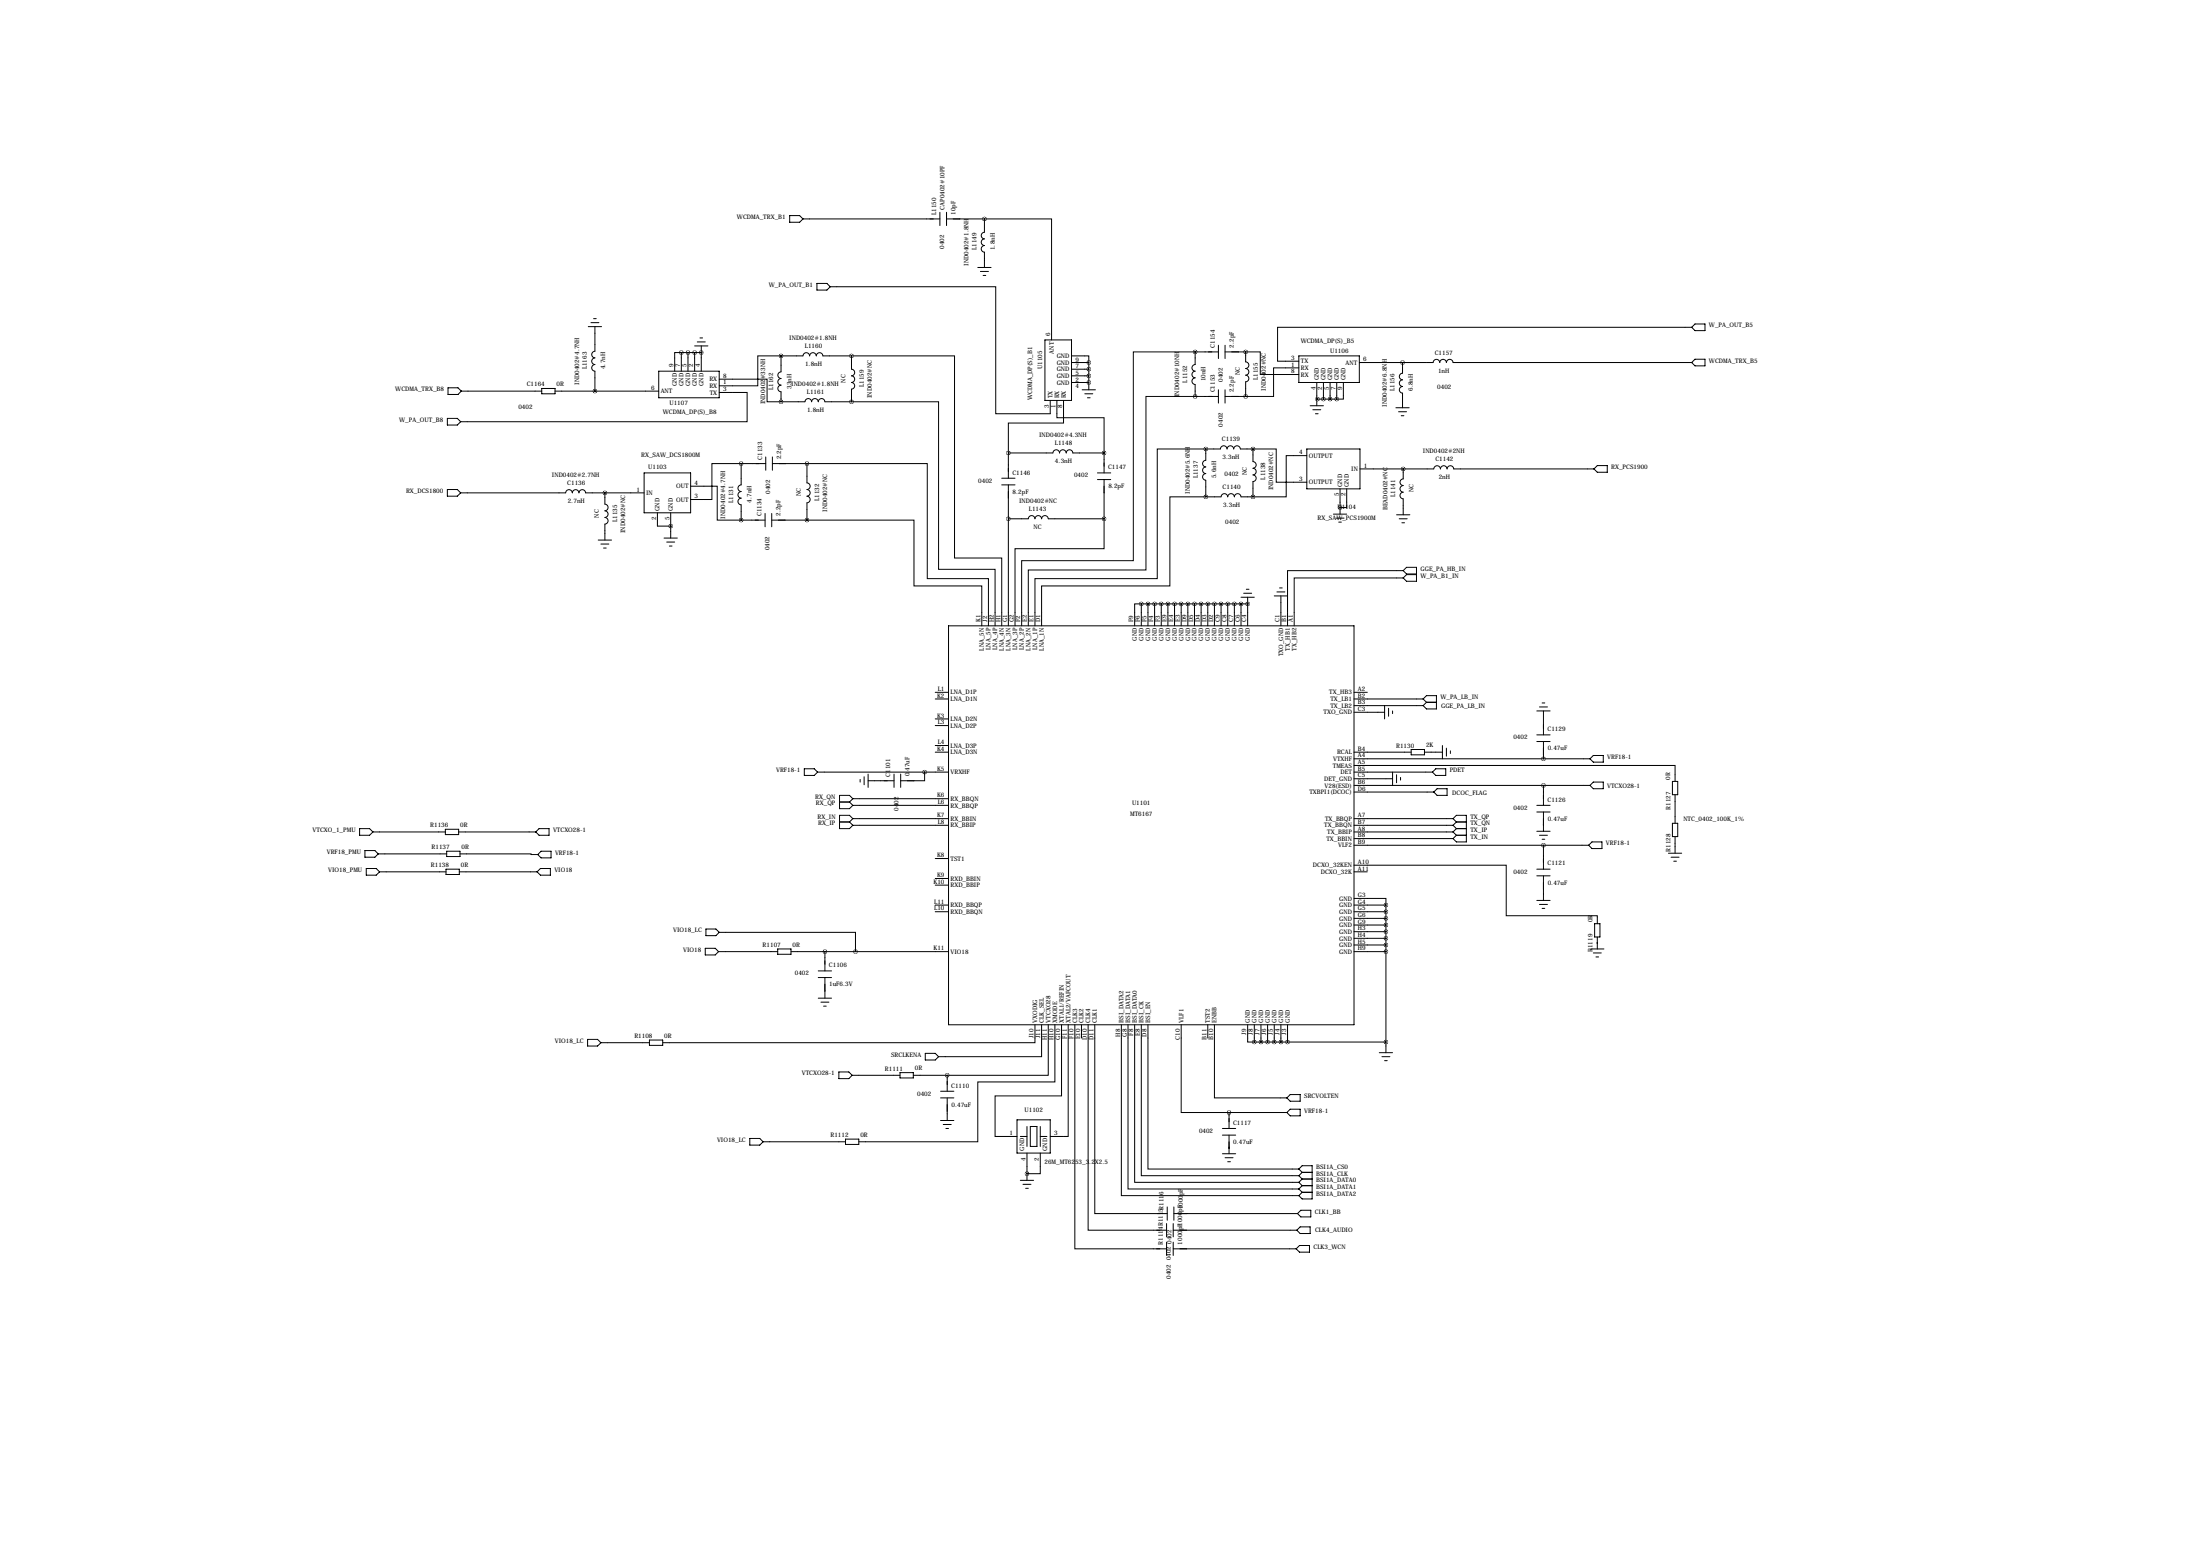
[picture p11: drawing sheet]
<svg xmlns="http://www.w3.org/2000/svg" width="841mm" height="594mm" viewBox="0 0 841 594" stroke-linecap="round" stroke-linejoin="round" font-family="sans-serif">
<g fill="none" stroke="#000" stroke-width=".38">
<path d="M301.8 82.4h3.8l1.2 1.2-1.2 1.3h-3.8zM306.8 83.6h52.4M359.2 81.1v5.1M361.7 83.6h14.5M361.7 81.1v5.1M376.2 83.6v5.1a1.27 1.27 0 0 0-1.2 1.3 1.27 1.27 0 0 0 1.2 1.3 1.27 1.27 0 0 0-1.2 1.2 1.27 1.27 0 0 0 1.2 1.3 1.27 1.27 0 0 0-1.2 1.3 1.27 1.27 0 0 0 1.2 1.2v5.9M376.2 83.6h25.6v46.3M312.2 108.3h3.8l1.2 1.2-1.2 1.3h-3.8zM317.2 109.5h63.3v48.6h20.8v-5.1M373.6 102.2h5.1M374.6 103.7h3.1M375.7 105.2h1"/>
<path d="M224.8 124.8h5.1M225.8 123.3h3.1M226.8 121.7h1M227.3 139.3a1.27 1.27 0 0 0-1.2 1.2 1.27 1.27 0 0 0 1.2 1.3M227.3 136.7a1.27 1.27 0 0 0-1.2 1.3 1.27 1.27 0 0 0 1.2 1.3M227.3 124.8v9.4a1.27 1.27 0 0 0-1.2 1.2 1.27 1.27 0 0 0 1.2 1.3M260.3 134.7h-2.5v7.1M260.3 134.7v7.1M260.3 134.7h7.7M262.9 134.7v7.1M265.4 134.7v7.1M265.4 132.2h5.1"/>
<path d="M266.4 130.6h3.1M267.5 129.1h1M268 134.7h.1M268 132.2v9.6M298.4 136v6.1a1.27 1.27 0 0 0-1.2 1.2 1.27 1.27 0 0 0 1.2 1.3 1.27 1.27 0 0 0-1.2 1.3 1.27 1.27 0 0 0 1.2 1.2 1.27 1.27 0 0 0-1.2 1.3 1.27 1.27 0 0 0 1.2 1.3v3.8M298.4 136l8.4-.1a1.27 1.27 0 0 1 1.3-1.2 1.27 1.27 0 0 1 1.3 1.3 1.27 1.27 0 0 1 1.2-1.3 1.27 1.27 0 0 1 1.3 1.3 1.27 1.27 0 0 1 1.3-1.3 1.27 1.27 0 0 1 1.3 1.3h10.9M298.4 136h-8.8v11.4h-14.8M325.4 136v5a1.27 1.27 0 0 1 1.2 1.3 1.27 1.27 0 0 1-1.2 1.3 1.27 1.27 0 0 1 1.2 1.3 1.27 1.27 0 0 1-1.2 1.2 1.27 1.27 0 0 1 1.2 1.3 1.27 1.27 0 0 1-1.2 1.3v4.8M325.4 136h39.3v77.2h18.1v25.9M399.3 129.9h10.1v23.1h-10.1zM409.4 136h6.7v2.5M409.4 138.5h6.7"/>
<path d="M416.1 138.5v10.4M456.7 134.4v4.9a1.27 1.27 0 0 0-1.2 1.2 1.27 1.27 0 0 0 1.2 1.3M456.7 134.4h-23.6v79.8h-42.7v24.9M456.7 134.4h8.9M465.6 131.9v5.1M468.1 134.4h7.9M468.1 131.9v5.1M476 134.4v3.8a1.27 1.27 0 0 1 1.2 1.3 1.27 1.27 0 0 1-1.2 1.3 1.27 1.27 0 0 1 1.2 1.3 1.27 1.27 0 0 1-1.2 1.2 1.27 1.27 0 0 1 1.2 1.3 1.27 1.27 0 0 1-1.2 1.3v5.6M476 134.4h5.6v8.7h14.7M496.3 136h23.1v10.1h-23.1zM519.4 138.5h28.2a1.27 1.27 0 0 1 1.3-1.2 1.27 1.27 0 0 1 1.3 1.2 1.27 1.27 0 0 1 1.2-1.2 1.27 1.27 0 0 1 1.3 1.2 1.27 1.27 0 0 1 1.3-1.2 1.27 1.27 0 0 1 1.2 1.2h91.2M535.9 138.5v4.1a1.27 1.27 0 0 0-1.2 1.2 1.27 1.27 0 0 0 1.2 1.3 1.27 1.27 0 0 0-1.2 1.3 1.27 1.27 0 0 0 1.2 1.2 1.27 1.27 0 0 0-1.2 1.3 1.27 1.27 0 0 0 1.2 1.3v5.6"/>
<path d="M646.4 125h-158.2v13h8.1M646.4 138.5l1.3-1.3h3.8v2.6h-3.8zM647.7 123.8h3.8v2.5h-3.8l-1.3-1.3zM170.9 159.8h3.9l1.2 1.3-1.2 1.3h-3.9zM171.2 148.2h3.8l1.3 1.2-1.3 1.3h-3.8zM176.3 149.4h30.7M207 148.4h5.1v2h-5.1zM212.1 149.4h39.6M227.3 141.8v7.6M251.7 141.8h23.1v10.2h-23.1zM274.8 149.9h10.7v11.2h-109.5M274.8 144.9h18.3v8.6h5.3"/>
<path d="M298.4 153.5h9.2a1.27 1.27 0 0 1 1.3-1.2 1.27 1.27 0 0 1 1.2 1.2 1.27 1.27 0 0 1 1.3-1.2 1.27 1.27 0 0 1 1.3 1.2 1.27 1.27 0 0 1 1.2-1.2 1.27 1.27 0 0 1 1.3 1.2h10.2M325.4 153.5h33.2v64h21.6v21.6M403.9 153v6.6h18v13.4M406.4 153v8.6h-21.1v11.4M409.4 141h6.7M409.4 143.6h6.7M409.4 146.1h6.7M413.5 148.9h5.1M414.5 150.4h3.1M415.5 152h1.1M456.7 144.3a1.27 1.27 0 0 0-1.2 1.3 1.27 1.27 0 0 0 1.2 1.3M456.7 141.8a1.27 1.27 0 0 0-1.2 1.3 1.27 1.27 0 0 0 1.2 1.2"/>
<path d="M456.7 151.5h-18.8v66.2h-45v21.4M456.7 146.9v4.6M456.7 151.5h8.9M465.6 148.9v5.1M468.1 148.9v5.1M468.1 151.5h7.9M496.3 140.5h-9.6v11h-10.7M500.6 155h5.1M501.6 156.5h3.1M502.7 158.1h1M503.2 146.1v6.4h.2M505.7 146.1v6.4"/>
<path d="M508.3 146.1v6.4M510.8 146.1v6.4M510.8 152.5h-7.6v2.5M513.3 146.1v6.4h-2.5M533.4 155.8h5.1M534.4 157.3h3.1M535.4 158.8h1M283.2 177.1v8.1a1.27 1.27 0 0 0-1.2 1.3 1.27 1.27 0 0 0 1.2 1.3M283.2 177.1h-11.2v13.7h-8.1M283.2 177.1h9.4M292.6 174.6v5M295.1 177.1h13.3"/>
<path d="M295.1 174.6v5M308.4 177.1v7.4a1.27 1.27 0 0 1 1.2 1.2 1.27 1.27 0 0 1-1.2 1.3 1.27 1.27 0 0 1 1.2 1.3 1.27 1.27 0 0 1-1.2 1.3 1.27 1.27 0 0 1 1.2 1.2 1.27 1.27 0 0 1-1.2 1.3v6.6M308.4 177.1h45.9v44h23.4v18M385.3 173h17a1.27 1.27 0 0 1 1.3-1.2 1.27 1.27 0 0 1 1.3 1.2 1.27 1.27 0 0 1 1.2-1.2 1.27 1.27 0 0 1 1.3 1.2 1.27 1.27 0 0 1 1.3-1.2 1.27 1.27 0 0 1 1.3 1.2h11.9M385.3 173v9.7M421.9 173v7.7M460.8 171.5v4.3a1.27 1.27 0 0 0-1.3 1.3 1.27 1.27 0 0 0 1.3 1.3 1.27 1.27 0 0 0-1.3 1.2 1.27 1.27 0 0 0 1.3 1.3 1.27 1.27 0 0 0-1.3 1.3 1.27 1.27 0 0 0 1.2 1.3l.1 6.3M460.8 171.5h5.5a1.27 1.27 0 0 1 1.3-1.2 1.27 1.27 0 0 1 1.3 1.2 1.27 1.27 0 0 1 1.3-1.2 1.27 1.27 0 0 1 1.2 1.2 1.27 1.27 0 0 1 1.3-1.2 1.27 1.27 0 0 1 1.3 1.2h4.8M460.8 171.5h-18.6v49.6h-46.7v18M478.8 171.5v4.8a1.27 1.27 0 0 1 1.2 1.3 1.27 1.27 0 0 1-1.2 1.3 1.27 1.27 0 0 1 1.2 1.3 1.27 1.27 0 0 1-1.2 1.2 1.27 1.27 0 0 1 1.2 1.3 1.27 1.27 0 0 1-1.2 1.3v5.8M478.8 171.5h8.9v12.7h11.7M499.4 174.1h-7.9v15.7h-12.7"/>
<path d="M499.4 171.5h20.3v15.3h-20.3zM519.7 179.1h28.2a1.27 1.27 0 0 1 1.3-1.2 1.27 1.27 0 0 1 1.2 1.2 1.27 1.27 0 0 1 1.3-1.2 1.27 1.27 0 0 1 1.3 1.2 1.27 1.27 0 0 1 1.2-1.2 1.27 1.27 0 0 1 1.3 1.2h53.6M536.2 179.1v3.9a1.27 1.27 0 0 0-1.2 1.2 1.27 1.27 0 0 0 1.2 1.3 1.27 1.27 0 0 0-1.2 1.3 1.27 1.27 0 0 0 1.2 1.2 1.27 1.27 0 0 0-1.2 1.3 1.27 1.27 0 0 0 1.2 1.3v6.1M610.4 177.9h3.8v2.5h-3.8l-1.3-1.3zM170.9 187h3.9l1.2 1.3-1.2 1.3h-3.9zM176 188.3h40.2a1.27 1.27 0 0 1 1.2-1.2 1.27 1.27 0 0 1 1.3 1.2 1.27 1.27 0 0 1 1.3-1.2 1.27 1.27 0 0 1 1.2 1.2 1.27 1.27 0 0 1 1.3-1.2 1.27 1.27 0 0 1 1.3 1.2h22.3M231.1 188.3l.1 4.3a1.27 1.27 0 0 1 1.2 1.3 1.27 1.27 0 0 1-1.2 1.2 1.27 1.27 0 0 1 1.2 1.3 1.27 1.27 0 0 1-1.2 1.3 1.27 1.27 0 0 1 1.2 1.3 1.27 1.27 0 0 1-1.3 1.2v6.1M246.1 180.7h17.8v15.2h-17.8zM251.2 195.9v5.1h5.1M256.3 195.9v9.7M263.9 185.7h10.2v13h9.1M283.2 190.3a1.27 1.27 0 0 0-1.2 1.3 1.27 1.27 0 0 0 1.2 1.3"/>
<path d="M283.2 187.8a1.27 1.27 0 0 0-1.2 1.2 1.27 1.27 0 0 0 1.2 1.3M283.2 192.9v5.8M283.2 198.7h9.2M292.4 196.2v5M294.9 198.7h13.5M294.9 196.2v5M308.4 198.7h40.8v25.1h26v15.3M382.8 182.7h5.1M382.8 185.2h5.1M385.3 185.2v53.9M385.3 198.2h7.6M392.9 198.2a1.27 1.27 0 0 1 1.3-1.2 1.27 1.27 0 0 1 1.3 1.2"/>
<path d="M395.5 198.2a1.27 1.27 0 0 1 1.3-1.2 1.27 1.27 0 0 1 1.2 1.2M398 198.2a1.27 1.27 0 0 1 1.3-1.2 1.27 1.27 0 0 1 1.3 1.2h21.3M419.4 180.7h5M419.4 183.2h5M421.9 198.2v11.4h-34v29.5M421.9 183.2v15M460.8 189.8h5.8a1.27 1.27 0 0 1 1.3-1.2 1.27 1.27 0 0 1 1.2 1.2 1.27 1.27 0 0 1 1.3-1.2 1.27 1.27 0 0 1 1.3 1.2 1.27 1.27 0 0 1 1.2-1.2 1.27 1.27 0 0 1 1.3 1.2h4.6M460.8 189.8h-13.8v34h-49v15.3M509.5 196.4h5.1M510.5 197.9h3.1M511.6 199.5h1M512.1 193.9h.1"/>
<path d="M512.1 186.8v9.6M514.6 186.8v7.1h-2.5M533.7 196.7h5M534.7 198.2h3M535.7 199.7h1M228.6 206.3h5.1M229.6 207.8h3.1M230.6 209.4h1M253.7 205.6h5.1M254.8 207.1h3M255.8 208.6h1M256.3 201h.1"/>
<path d="M536.2 218h-44.2v21.1M537.5 216.7h3.8v2.6h-3.8l-1.3-1.3zM362.5 239.1h154.9v152.4h-154.9zM436.1 230.7h-2.5v8.4M436.1 230.7v8.4M436.1 230.7h40.7M438.7 230.7v8.4M441.2 230.7v8.4M443.7 230.7v8.4M446.3 230.7v8.4M448.8 230.7v8.4M451.4 230.7v8.4"/>
<path d="M453.9 230.7v8.4M456.4 230.7v8.4M459 230.7v8.4M461.5 230.7v8.4M464.1 230.7v8.4M466.6 230.7v8.4M469.1 230.7v8.4M471.7 230.7v8.4M474.2 230.7v8.4M474.2 228.2h5.1M475.2 226.6h3.1M476.2 225.1h1.1"/>
<path d="M476.8 230.7h.1M476.8 228.2v10.9M486.9 227.7h5.1M487.9 226.1h3.1M488.9 224.6h1.1M489.5 227.7v11.4M536.2 220.8h-41.7v18.3M536.2 220.8l1.3-1.3h3.8v2.6h-3.8zM357.4 264.5h5.1M357.4 267h5.1M357.4 274.6h5.1M357.4 277.2h5.1"/>
<path d="M517.4 264.5h5.1M517.4 267h26.4M517.4 269.6h26.4M517.4 272.1h11.7M529.1 269.6v5M530.6 270.6v3M532.1 271.6v1M543.8 267l1.3 1.3M543.8 267l1.3-1.2h3.8v5h-3.8l-1.3-1.2M545.1 268.3h3.8M545.1 268.3l-1.3 1.3M587.2 271.6h5.1"/>
<path d="M588.3 270.1h3M589.3 268.5h1M589.8 271.6v9.1M307.3 293.7h3.8l1.3 1.3-1.3 1.2h-3.8zM312.4 295h50.1M328.7 297.8v1M330.2 296.7v3.1M331.7 298.3h9.9M331.7 295.7v5.1M341.6 295.7v5.1M344.2 295.7v5.1M353.3 295v3.3h-9.1"/>
<path d="M357.4 284.8h5.1M357.4 287.3h5.1M517.4 292.4h122.7v6.1M517.4 295h30M517.4 287.3h21.8M517.4 297.5h14.7M517.4 289.9h90.2M532.1 295v5M533.7 296v3M535.2 297v1M539.2 286.3h5.1v2.1h-5.1zM544.3 287.3h6.9"/>
<path d="M548.6 293.7h3.8v2.5h-3.8l-1.2-1.2zM551.2 284.8v5.1M552.7 285.8v3.1M554.2 286.8v1.1M587.2 280.7h5.1M587.2 283.3h5.1M589.8 283.3v6.6M608.8 288.6h3.8v2.6h-3.8l-1.2-1.3zM608.8 298.8h3.8v2.5h-3.8l-1.2-1.3zM639.1 298.5h2v5.1h-2zM137.4 316.6h3.8l1.3 1.2-1.3 1.3h-3.8zM142.5 317.8h27.7"/>
<path d="M170.2 316.8h5.1v2h-5.1zM175.3 317.8h29.4M204.7 317.8l1.3-1.2h3.8v2.5h-3.8zM320.8 314h3.8M320.8 306.4h3.8M324.6 314l1.3 1.3M324.6 306.4l1.3 1.3M325.9 312.7h36.6M325.9 315.3h36.6M325.9 305.1h36.6M325.9 307.7h36.6M325.9 305.1l-1.3-1.2h-3.8v5h3.8l1.3-1.2"/>
<path d="M325.9 312.7l-1.3-1.2h-3.8v5.1h3.8l1.3-1.3M325.9 312.7l-1.3 1.3M325.9 305.1l-1.3 1.3M517.4 300h90.2M517.4 302.6h30.5M517.4 312.7h37.8M517.4 315.3h37.8M517.4 317.8h37.8M547.9 302.6l1.2-1.3h3.9v2.6h-3.9zM555.2 312.7l1.3 1.3M555.2 312.7l1.3-1.2h3.8v10.1h-3.8l-1.3-1.2M555.2 315.3l1.3 1.3"/>
<path d="M555.2 317.8l1.3 1.3M556.5 319.1h3.8M556.5 314h3.8M556.5 316.6h3.8M556.5 314l-1.3 1.3M556.5 316.6l-1.3 1.2M556.5 319.1l-1.3 1.3M587.2 307.7h5.1M587.2 310.2h5.1M587.2 317.6h5.1M588.3 319.1h3M589.8 300v7.7"/>
<path d="M589.8 310.2v7.4M639.1 314.5h2v5.1h-2zM640.1 303.6v10.9M640.1 319.6v6.4M139.4 324.9h3.9l1.2 1.3-1.2 1.3h-3.9zM140 331.8h3.8l1.2 1.3-1.2 1.2h-3.8zM144.5 326.2h26.2M145 333.1h25.4M170.4 332h5.1v2.1h-5.1zM170.7 325.2h5.1v2h-5.1zM175.5 333.1h29.7M175.8 326.2h27.1v.3h2.6"/>
<path d="M205.5 326.5l1.3-1.3h3.8v2.5h-3.8zM206.5 331.8h3.8v2.5h-3.8l-1.3-1.2zM357.4 328h5.1M357.4 335.6h5.1M357.4 338.1h5.1M517.4 330.5h58.2v19.3h34.8v3.1M517.4 322.9h89.7M517.4 320.4h37.8M517.4 333.1h5.1M587.2 332h5.1M587.2 334.6h5.1M589.3 320.6h1"/>
<path d="M589.8 322.9v9.1M589.8 334.6v9.4M608.3 321.6h3.8v2.6h-3.8l-1.2-1.3zM637.5 326h5.1M638.6 327.5h3M639.6 329h1M269.7 354.9h3.9l1.2 1.3-1.2 1.2h-3.9zM274.8 356.2h52.1v7.3M357.4 345.8h5.1M357.4 348.3h5.1M517.4 343.2h12.2v2.6M517.4 345.8h12.2"/>
<path d="M517.4 348.3h12.2M517.4 353.4h12.2M517.4 355.9h12.2M517.4 358.5h12.2M517.4 350.8h12.2M529.6 345.8v56.4M587.2 344h5.1M588.3 345.5h3M589.3 347h1M609.3 352.9h2.1v5.1h-2.1zM610.4 358v4.5M269.5 362.3h3.8l1.3 1.2-1.3 1.3h-3.8z"/>
<path d="M274.6 363.5h22.6M297.2 362.5h5.1v2.1h-5.1zM302.3 363.5h60.2M312.7 370.9h5.1M312.7 373.5h5.1M315.2 363.5v7.4M315.2 373.5v7.8M517.4 363.5h12.2M517.4 361h12.2M607.8 362.5h5.1M608.8 364.1h3.1M609.9 365.6h1"/>
<path d="M224.5 397.1h3.8l1.3 1.2-1.3 1.3h-3.8zM229.6 398.3h18.6M248.2 397.3h5v2.1h-5zM312.7 381.3h5.1M313.7 382.8h3M314.7 384.4h1M395.5 391.5v6.8h-142.3M398 391.5v12.2h-39.4M400.6 391.5v19.3h-38.7M403.1 391.5v21.8h-29.5v22.9h-45.4M405.6 391.5v27.2h-25.4v15.5h8.4M408.2 391.5v42.7h-6.9"/>
<path d="M410.7 391.5v85.6h35.1M413.3 391.5v5.1M415.8 391.5v78.5h30M418.3 391.5v72.1h27.7M428.5 391.5v65.3h67.8M431 391.5v62.7h65.3M433.6 391.5v60.2h62.7M436.1 391.5v57.6h60.2M438.7 391.5v55.1h57.6M451.4 391.5v33.5h18.2M461.5 391.5v5.1M464.1 391.5v27.9h27.6"/>
<path d="M476.8 391.5v6.6h2.5M479.3 391.5v6.6M479.3 398.1h50.3M481.8 391.5v6.6M484.4 391.5v6.6M486.9 391.5v6.6M489.5 391.5v6.6M492 391.5v6.6M320.5 409.5h3.9l1.2 1.3-1.2 1.3h-3.9zM325.6 410.8h18.3M343.9 409.8h5.1v2h-5.1zM349 410.8h12.9"/>
<path d="M353.6 402.4h3.8l1.2 1.3-1.2 1.2h-3.8zM359.4 416.9h5.1M359.4 419.4h5.1M361.9 410.8v6.1M361.9 419.4v8.7M493 418.2h3.8v2.5h-3.8l-1.3-1.3zM527 402.2h5.1M528.1 403.7h3M529.1 405.2h1M286.5 434.9h3.8l1.3 1.3-1.3 1.3h-3.8zM291.6 436.2h31.5M323.1 435.2h5.1v2h-5.1z"/>
<path d="M359.4 428.1h5.1M360.4 429.6h3.1M361.4 431.1h1.1M388.6 427.8h12.7v12.7h-12.7zM389.9 434.2h2.5M392.4 430.3v7.7M393.7 430.3h2.5v7.7h-2.5zM397.5 430.3v7.7M397.5 434.2h2.5M467.1 431.1h5.1M467.1 433.6h5.1M469.6 425v6.1"/>
<path d="M469.6 433.6v7.2M469.6 425h22.1M493 423.7h3.8v2.6h-3.8l-1.3-1.3zM389.9 450.9h5.1M390.9 452.4h3.1M391.9 454h1M392.4 448.4h.1M392.4 440.5v10.4M397.5 440.5v7.9h-5.1M467.1 440.8h5.1M468.1 442.3h3.1M469.1 443.8h1.1"/>
<path d="M496.3 446.6l1.3 1.3M496.3 446.6l1.3-1.3h3.8v12.7h-3.8l-1.3-1.2M496.3 449.1l1.3 1.3M496.3 451.7l1.3 1.3M496.3 454.2l1.3 1.3M497.6 447.9h3.8M497.6 450.4h3.8M497.6 447.9l-1.3 1.2M497.6 453h3.8M497.6 450.4l-1.3 1.3M497.6 455.5h3.8M497.6 453l-1.3 1.2"/>
<path d="M497.6 455.5l-1.3 1.3M445.8 467.4v5.1M445.8 474.5v5.1M446 461.1v5.1M448.3 470h47.3M448.3 467.4v5.1M448.3 474.5v5.1M448.3 477.1h47M448.6 463.6h47.2M448.6 461.1v5.1M495.8 463.6l1.3-1.2h3.8v2.5h-3.8zM496.6 475.8h3.8v2.6h-3.8l-1.3-1.3z"/>
<path d="M496.8 468.7h3.8v2.5h-3.8l-1.2-1.2z"/>
</g>
<path d="M308.3 177.1a.05 .05 0 0 0 .1 0 .05 .05 0 0 0-.1 0zM298.4 153.5a.05 .05 0 0 0 .1 0 .05 .05 0 0 0-.1 0zM298.4 136a.05 .05 0 0 0 .1 0 .05 .05 0 0 0-.1 0zM325.3 136a.05 .05 0 0 0 .1 0 .05 .05 0 0 0-.1 0zM325.3 153.5a.05 .05 0 0 0 .1 0 .05 .05 0 0 0-.1 0zM267.9 134.7a.05 .05 0 0 0 .1 0 .05 .05 0 0 0-.1 0zM265.4 134.7a.05 .05 0 0 0 .1 0 .05 .05 0 0 0-.1 0zM262.8 134.7a.05 .05 0 0 0 .1 0 .05 .05 0 0 0-.1 0zM260.3 134.7a.05 .05 0 0 0 .1 0 .05 .05 0 0 0-.1 0zM308.3 198.7a.05 .05 0 0 0 .1 0 .05 .05 0 0 0-.1 0zM385.3 198.2a.05 .05 0 0 0 .1 0 .05 .05 0 0 0-.1 0zM385.3 173a.05 .05 0 0 0 .1 0 .05 .05 0 0 0-.1 0zM421.8 173a.05 .05 0 0 0 .1 0 .05 .05 0 0 0-.1 0zM416 146.1a.05 .05 0 0 0 .1 0 .05 .05 0 0 0-.1 0zM416 143.6a.05 .05 0 0 0 .1 0 .05 .05 0 0 0-.1 0zM416 141a.05 .05 0 0 0 .1 0 .05 .05 0 0 0-.1 0zM416 138.5a.05 .05 0 0 0 .1 0 .05 .05 0 0 0-.1 0zM456.6 151.5a.05 .05 0 0 0 .1 0 .05 .05 0 0 0-.1 0zM456.6 134.4a.05 .05 0 0 0 .1 0 .05 .05 0 0 0-.1 0zM503.4 152.5a.05 .05 0 0 0 .1 0 .05 .05 0 0 0-.1 0zM505.7 152.5a.05 .05 0 0 0 .1 0 .05 .05 0 0 0-.1 0zM508.2 152.5a.05 .05 0 0 0 .1 0 .05 .05 0 0 0-.1 0zM510.7 152.5a.05 .05 0 0 0 .1 0 .05 .05 0 0 0-.1 0zM512 193.9a.05 .05 0 0 0 .1 0 .05 .05 0 0 0-.1 0zM536.1 179.1a.05 .05 0 0 0 .1 0 .05 .05 0 0 0-.1 0zM476.7 230.7a.05 .05 0 0 0 .1 0 .05 .05 0 0 0-.1 0zM474.2 230.7a.05 .05 0 0 0 .1 0 .05 .05 0 0 0-.1 0zM471.6 230.7a.05 .05 0 0 0 .1 0 .05 .05 0 0 0-.1 0zM469.1 230.7a.05 .05 0 0 0 .1 0 .05 .05 0 0 0-.1 0zM466.5 230.7a.1 .1 0 0 0 .2 0 .1 .1 0 0 0-.2 0zM464 230.7a.05 .05 0 0 0 .1 0 .05 .05 0 0 0-.1 0zM461.5 230.7a.05 .05 0 0 0 .1 0 .05 .05 0 0 0-.1 0zM458.9 230.7a.05 .05 0 0 0 .1 0 .05 .05 0 0 0-.1 0zM456.4 230.7a.05 .05 0 0 0 .1 0 .05 .05 0 0 0-.1 0zM453.8 230.7a.1 .1 0 0 0 .2 0 .1 .1 0 0 0-.2 0zM451.3 230.7a.05 .05 0 0 0 .1 0 .05 .05 0 0 0-.1 0zM448.8 230.7a.05 .05 0 0 0 .1 0 .05 .05 0 0 0-.1 0zM446.2 230.7a.05 .05 0 0 0 .1 0 .05 .05 0 0 0-.1 0zM443.7 230.7a.05 .05 0 0 0 .1 0 .05 .05 0 0 0-.1 0zM441.1 230.7a.1 .1 0 0 0 .2 0 .1 .1 0 0 0-.2 0zM438.6 230.7a.05 .05 0 0 0 .1 0 .05 .05 0 0 0-.1 0zM436.1 230.7a.05 .05 0 0 0 .1 0 .05 .05 0 0 0-.1 0zM589.7 289.9a.05 .05 0 0 0 .1 0 .05 .05 0 0 0-.1 0zM589.7 300a.05 .05 0 0 0 .1 0 .05 .05 0 0 0-.1 0zM589.7 322.9a.05 .05 0 0 0 .1 0 .05 .05 0 0 0-.1 0zM529.5 345.8a.05 .05 0 0 0 .1 0 .05 .05 0 0 0-.1 0zM529.5 348.3a.05 .05 0 0 0 .1 0 .05 .05 0 0 0-.1 0zM529.5 350.8a.05 .05 0 0 0 .1 0 .05 .05 0 0 0-.1 0zM529.5 353.4a.05 .05 0 0 0 .1 0 .05 .05 0 0 0-.1 0zM529.5 355.9a.05 .05 0 0 0 .1 0 .05 .05 0 0 0-.1 0zM529.5 358.5a.05 .05 0 0 0 .1 0 .05 .05 0 0 0-.1 0zM529.5 361a.05 .05 0 0 0 .1 0 .05 .05 0 0 0-.1 0zM529.5 363.5a.05 .05 0 0 0 .1 0 .05 .05 0 0 0-.1 0zM529.5 398.1a.05 .05 0 0 0 .1 0 .05 .05 0 0 0-.1 0zM479.2 398.1a.1 .1 0 0 0 .2 0 .1 .1 0 0 0-.2 0zM481.8 398.1a.05 .05 0 0 0 .1 0 .05 .05 0 0 0-.1 0zM484.3 398.1a.05 .05 0 0 0 .1 0 .05 .05 0 0 0-.1 0zM486.9 398.1a.06 .06 0 0 0 .1 0 .06 .06 0 0 0-.1 0zM489.4 398.1a.05 .05 0 0 0 .1 0 .05 .05 0 0 0-.1 0zM491.9 398.1a.1 .1 0 0 0 .2 0 .1 .1 0 0 0-.2 0zM469.6 425a.05 .05 0 0 0 .1 0 .05 .05 0 0 0-.1 0zM392.4 448.4a.06 .06 0 0 0 .1 0 .06 .06 0 0 0-.1 0zM353.3 295a.05 .05 0 0 0 .1 0 .05 .05 0 0 0-.1 0zM361.9 410.8a.06 .06 0 0 0 .1 0 .06 .06 0 0 0-.1 0zM315.2 363.5a.05 .05 0 0 0 .1 0 .05 .05 0 0 0-.1 0zM231.1 188.3a.05 .05 0 0 0 .1 0 .05 .05 0 0 0-.1 0zM256.2 201a.05 .05 0 0 0 .1 0 .05 .05 0 0 0-.1 0zM326.8 363.5a.1 .1 0 0 0 .2 0 .1 .1 0 0 0-.2 0zM475.9 134.4a.1 .1 0 0 0 .2 0 .1 .1 0 0 0-.2 0zM475.9 151.5a.1 .1 0 0 0 .2 0 .1 .1 0 0 0-.2 0zM283.2 198.7a.06 .06 0 0 0 .1 0 .06 .06 0 0 0-.1 0zM283.2 177.1a.05 .05 0 0 0 .1 0 .05 .05 0 0 0-.1 0zM421.8 198.2a.05 .05 0 0 0 .1 0 .05 .05 0 0 0-.1 0zM227.3 149.4a.05 .05 0 0 0 .1 0 .05 .05 0 0 0-.1 0zM376.1 83.6a.05 .05 0 0 0 .1 0 .05 .05 0 0 0-.1 0zM535.9 138.5a.05 .05 0 0 0 .1 0 .05 .05 0 0 0-.1 0zM478.7 189.8a.05 .05 0 0 0 .1 0 .05 .05 0 0 0-.1 0zM460.7 189.8a.05 .05 0 0 0 .1 0 .05 .05 0 0 0-.1 0zM478.7 171.5a.05 .05 0 0 0 .1 0 .05 .05 0 0 0-.1 0zM460.7 171.5a.05 .05 0 0 0 .1 0 .05 .05 0 0 0-.1 0z" fill="#000" stroke="#000" stroke-width="1.5"/>
<g font-size="2.4">
<text x="281.6" y="83.6">WCDMA_TRX_B1</text>
<text x="357.7" y="82.1" transform="rotate(-90 357.7 82.1)">L1150</text>
<text x="361" y="80.1" transform="rotate(-90 361 80.1)">CAP0402#10PF</text>
<text x="365.1" y="82" transform="rotate(-90 365.1 82)">10pF</text>
<text x="360.8" y="95.1" transform="rotate(-90 360.8 95.1)">0402</text>
<text x="373.1" y="95.6" transform="rotate(-90 373.1 95.6)">L1149</text>
<text x="380.1" y="95.5" transform="rotate(-90 380.1 95.5)">1.8nH</text>
<text x="370.1" y="101.6" transform="rotate(-90 370.1 101.6)">IND0402#1.8NH</text>
<text x="293.8" y="109.5">W_PA_OUT_B1</text>
<text x="653" y="125">W_PA_OUT_B5</text>
<text x="301.6" y="129.9">IND0402#1.8NH</text>
<text x="401.3" y="128.3" transform="rotate(-90 401.3 128.3)">6</text>
<text x="497" y="131.1">WCDMA_DP(S)_B5</text>
<text x="307.6" y="132.9">L1160</text>
<text x="402.7" y="135.1" transform="rotate(-90 402.7 135.1)">ANT</text>
<text x="403.8" y="136.8">GND</text>
<text x="464.2" y="132.9" transform="rotate(-90 464.2 132.9)">C1154</text>
<text x="471.5" y="132.8" transform="rotate(-90 471.5 132.8)">2.2pF</text>
<text x="493.4" y="137.5">3</text>
<text x="508.3" y="134.9">U1106</text>
<text x="521" y="138">6</text>
<text x="548.2" y="135.5">C1157</text>
<text x="224.3" y="141.1" transform="rotate(-90 224.3 141.1)">L1163</text>
<text x="231.3" y="141" transform="rotate(-90 231.3 141)">4.7nH</text>
<text x="257.3" y="140.3" transform="rotate(-90 257.3 140.3)">9</text>
<text x="259.8" y="140.3" transform="rotate(-90 259.8 140.3)">7</text>
<text x="262.4" y="140.3" transform="rotate(-90 262.4 140.3)">5</text>
<text x="264.9" y="140.3" transform="rotate(-90 264.9 140.3)">2</text>
<text x="267.5" y="140.3" transform="rotate(-90 267.5 140.3)">4</text>
<text x="307.6" y="139.9">1.8nH</text>
<text x="398.3" y="141" transform="rotate(-90 398.3 141)">U1105</text>
<text x="403.8" y="139.3">GND</text>
<text x="403.8" y="141.9">GND</text>
<text x="411" y="138.1">9</text>
<text x="411" y="140.7">7</text>
<text x="411" y="143.2">5</text>
<text x="473.7" y="143.4" transform="rotate(-90 473.7 143.4)">NC</text>
<text x="493.4" y="140">1</text>
<text x="493.4" y="142.6">8</text>
<text x="497.1" y="138.8">TX</text>
<text x="497.1" y="141.4">RX</text>
<text x="497.1" y="143.9">RX</text>
<text x="514.2" y="139.3">ANT</text>
<text x="549.5" y="142.4">1nH</text>
<text x="653" y="138.5">WCDMA_TRX_B5</text>
<text x="151.1" y="149.4">WCDMA_TRX_B8</text>
<text x="201.3" y="147.6">C1164</text>
<text x="212.7" y="147.5">0R</text>
<text x="221.3" y="147" transform="rotate(-90 221.3 147)">IND0402#4.7NH</text>
<text x="248.8" y="148.9">6</text>
<text x="258.6" y="147.5" transform="rotate(-90 258.6 147.5)">GND</text>
<text x="261.2" y="147.5" transform="rotate(-90 261.2 147.5)">GND</text>
<text x="263.7" y="147.5" transform="rotate(-90 263.7 147.5)">GND</text>
<text x="266.3" y="147.5" transform="rotate(-90 266.3 147.5)">GND</text>
<text x="268.8" y="147.5" transform="rotate(-90 268.8 147.5)">GND</text>
<text x="271.1" y="148.2">RX</text>
<text x="271.1" y="145.7">RX</text>
<text x="276.4" y="149.4">3</text>
<text x="276.4" y="146.9">1</text>
<text x="276.4" y="144.3">8</text>
<text x="295.4" y="148.9" transform="rotate(-90 295.4 148.9)">L1162</text>
<text x="302.4" y="147.4">IND0402#1.8NH</text>
<text x="302.4" y="148.5" transform="rotate(-90 302.4 148.5)">33nH</text>
<text x="323.1" y="146.2" transform="rotate(-90 323.1 146.2)">NC</text>
<text x="330.1" y="147.9" transform="rotate(-90 330.1 147.9)">L1159</text>
<text x="403.8" y="144.4">GND</text>
<text x="403.8" y="147">GND</text>
<text x="411" y="145.8">2</text>
<text x="411" y="148.3">4</text>
<text x="453.6" y="146.1" transform="rotate(-90 453.6 146.1)">L1152</text>
<text x="460.6" y="145.7" transform="rotate(-90 460.6 145.7)">10nH</text>
<text x="464.2" y="149.9" transform="rotate(-90 464.2 149.9)">C1153</text>
<text x="467.2" y="145.9" transform="rotate(-90 467.2 145.9)">0402</text>
<text x="471.5" y="149.8" transform="rotate(-90 471.5 149.8)">2.2pF</text>
<text x="480.7" y="145.1" transform="rotate(-90 480.7 145.1)">L1155</text>
<text x="483.7" y="149.3" transform="rotate(-90 483.7 149.3)">IND0402#NC</text>
<text x="502.7" y="149" transform="rotate(-90 502.7 149)">4</text>
<text x="504" y="145.4" transform="rotate(-90 504 145.4)">GND</text>
<text x="505.2" y="149" transform="rotate(-90 505.2 149)">2</text>
<text x="506.5" y="145.4" transform="rotate(-90 506.5 145.4)">GND</text>
<text x="507.7" y="149" transform="rotate(-90 507.7 149)">5</text>
<text x="509.1" y="145.4" transform="rotate(-90 509.1 145.4)">GND</text>
<text x="510.3" y="149" transform="rotate(-90 510.3 149)">7</text>
<text x="511.6" y="145.4" transform="rotate(-90 511.6 145.4)">GND</text>
<text x="512.8" y="149" transform="rotate(-90 512.8 149)">9</text>
<text x="514.2" y="145.4" transform="rotate(-90 514.2 145.4)">GND</text>
<text x="532.9" y="149.4" transform="rotate(-90 532.9 149.4)">L1156</text>
<text x="539.9" y="149.4" transform="rotate(-90 539.9 149.4)">6.8nH</text>
<text x="549.2" y="148.8">0402</text>
<text x="252.5" y="150.3">ANT</text>
<text x="255.8" y="154.6">U1107</text>
<text x="271.2" y="150.8">TX</text>
<text x="292.4" y="154.5" transform="rotate(-90 292.4 154.5)">IND0402#33NH</text>
<text x="308.3" y="150.4">L1161</text>
<text x="333.1" y="152.1" transform="rotate(-90 333.1 152.1)">IND0402#NC</text>
<text x="394.4" y="152.9" transform="rotate(-90 394.4 152.9)">WCDMA_DP(S)_B1</text>
<text x="400.8" y="155.9" transform="rotate(-90 400.8 155.9)">3</text>
<text x="402.2" y="152.2" transform="rotate(-90 402.2 152.2)">TX</text>
<text x="403.4" y="155.9" transform="rotate(-90 403.4 155.9)">1</text>
<text x="404.7" y="152.2" transform="rotate(-90 404.7 152.2)">RX</text>
<text x="405.9" y="155.9" transform="rotate(-90 405.9 155.9)">8</text>
<text x="407.2" y="152.2" transform="rotate(-90 407.2 152.2)">RX</text>
<text x="450.6" y="151.7" transform="rotate(-90 450.6 151.7)">IND0402#10NH</text>
<text x="529.9" y="155.4" transform="rotate(-90 529.9 155.4)">IND0402#6.8NH</text>
<text x="152.6" y="161.1">W_PA_OUT_B8</text>
<text x="198.1" y="156.2">0402</text>
<text x="253.3" y="158.3">WCDMA_DP(S)_B8</text>
<text x="308.4" y="157.4">1.8nH</text>
<text x="397.1" y="167">IND0402#4.3NH</text>
<text x="467.2" y="162.9" transform="rotate(-90 467.2 162.9)">0402</text>
<text x="403.1" y="170">L1148</text>
<text x="466.9" y="168.5">C1139</text>
<text x="496.5" y="173.6">4</text>
<text x="543.7" y="173.1">IND0402#2NH</text>
<text x="245" y="174.7">RX_SAW_DCS1800M</text>
<text x="247.7" y="179">U1103</text>
<text x="291.2" y="175.6" transform="rotate(-90 291.2 175.6)">C1133</text>
<text x="298.5" y="175.5" transform="rotate(-90 298.5 175.5)">2.2pF</text>
<text x="403.1" y="177">4.3nH</text>
<text x="423.4" y="179.2">C1147</text>
<text x="467.1" y="175.5">3.3nH</text>
<text x="500.1" y="174.9">OUTPUT</text>
<text x="516.3" y="180">IN</text>
<text x="521.2" y="178.6">1</text>
<text x="548.5" y="176.1">C1142</text>
<text x="615.7" y="179.1">RX_PCS1900</text>
<text x="210.9" y="182.2">IND0402#2.7NH</text>
<text x="216.8" y="185.2">C1136</text>
<text x="265.4" y="185.2">4</text>
<text x="373.8" y="184.4">0402</text>
<text x="386.8" y="181.3">C1146</text>
<text x="410.4" y="182.3">0402</text>
<text x="457.7" y="182.7" transform="rotate(-90 457.7 182.7)">L1137</text>
<text x="464.7" y="182.7" transform="rotate(-90 464.7 182.7)">5.6nH</text>
<text x="467.9" y="181.8">0402</text>
<text x="476.5" y="181.5" transform="rotate(-90 476.5 181.5)">NC</text>
<text x="483.5" y="183.2" transform="rotate(-90 483.5 183.2)">L1138</text>
<text x="496.5" y="183.7">3</text>
<text x="500.1" y="185.1">OUTPUT</text>
<text x="512.9" y="186" transform="rotate(-90 512.9 186)">GND</text>
<text x="515.4" y="186" transform="rotate(-90 515.4 186)">GND</text>
<text x="549.8" y="183.1">2nH</text>
<text x="155.2" y="188.3">RX_DCS1800</text>
<text x="243.2" y="187.8">1</text>
<text x="246.9" y="189.1">IN</text>
<text x="258.4" y="191.7">OUT</text>
<text x="258.4" y="186.6">OUT</text>
<text x="265.4" y="190.3">3</text>
<text x="294.3" y="188.6" transform="rotate(-90 294.3 188.6)">0402</text>
<text x="306.1" y="189.6" transform="rotate(-90 306.1 189.6)">NC</text>
<text x="313.1" y="191.4" transform="rotate(-90 313.1 191.4)">L1132</text>
<text x="386.9" y="188.6">8.2pF</text>
<text x="423.5" y="186.6">8.2pF</text>
<text x="454.7" y="188.7" transform="rotate(-90 454.7 188.7)">IND0402#5.6NH</text>
<text x="467.2" y="186.8">C1140</text>
<text x="486.5" y="187.4" transform="rotate(-90 486.5 187.4)">IND0402#NC</text>
<text x="511.6" y="189.6" transform="rotate(-90 511.6 189.6)">5</text>
<text x="514.1" y="189.6" transform="rotate(-90 514.1 189.6)">2</text>
<text x="533.1" y="189.8" transform="rotate(-90 533.1 189.8)">L1141</text>
<text x="540.1" y="188.1" transform="rotate(-90 540.1 188.1)">NC</text>
<text x="217" y="192.2">2.7nH</text>
<text x="228.9" y="197.7" transform="rotate(-90 228.9 197.7)">NC</text>
<text x="252" y="195.1" transform="rotate(-90 252 195.1)">GND</text>
<text x="257.1" y="195.1" transform="rotate(-90 257.1 195.1)">GND</text>
<text x="280.2" y="192.1" transform="rotate(-90 280.2 192.1)">L1131</text>
<text x="287.2" y="192.1" transform="rotate(-90 287.2 192.1)">4.7nH</text>
<text x="290.9" y="197.2" transform="rotate(-90 290.9 197.2)">C1134</text>
<text x="298.3" y="197.1" transform="rotate(-90 298.3 197.1)">2.2pF</text>
<text x="316.1" y="195.5" transform="rotate(-90 316.1 195.5)">IND0402#NC</text>
<text x="389.4" y="192.1">IND0402#NC</text>
<text x="393.2" y="195.1">L1143</text>
<text x="467.4" y="193.8">3.3nH</text>
<text x="511.1" y="194.4">U1104</text>
<text x="530.1" y="194.9" transform="rotate(-90 530.1 194.9)">BEAD0402#NC</text>
<text x="235.8" y="199.5" transform="rotate(-90 235.8 199.5)">L1135</text>
<text x="238.9" y="203.6" transform="rotate(-90 238.9 203.6)">IND0402#NC</text>
<text x="250.7" y="198.8" transform="rotate(-90 250.7 198.8)">2</text>
<text x="255.8" y="198.8" transform="rotate(-90 255.8 198.8)">5</text>
<text x="277.2" y="198.1" transform="rotate(-90 277.2 198.1)">IND0402#4.7NH</text>
<text x="394.9" y="202.1">NC</text>
<text x="468.2" y="200.1">0402</text>
<text x="503.5" y="198.6">RX_SAW_PCS1900M</text>
<text x="294" y="210.2" transform="rotate(-90 294 210.2)">0402</text>
<text x="542.8" y="218">GGE_PA_HB_IN</text>
<text x="542.8" y="220.8">W_PA_B1_IN</text>
<text x="374.6" y="237.6" transform="rotate(-90 374.6 237.6)">K1</text>
<text x="377.2" y="237.6" transform="rotate(-90 377.2 237.6)">J2</text>
<text x="379.7" y="237.6" transform="rotate(-90 379.7 237.6)">H2</text>
<text x="382.3" y="237.6" transform="rotate(-90 382.3 237.6)">H1</text>
<text x="384.8" y="237.6" transform="rotate(-90 384.8 237.6)">G1</text>
<text x="387.3" y="237.6" transform="rotate(-90 387.3 237.6)">G2</text>
<text x="389.9" y="237.6" transform="rotate(-90 389.9 237.6)">F2</text>
<text x="392.4" y="237.6" transform="rotate(-90 392.4 237.6)">E2</text>
<text x="395" y="237.6" transform="rotate(-90 395 237.6)">E1</text>
<text x="397.5" y="237.6" transform="rotate(-90 397.5 237.6)">D1</text>
<text x="433.1" y="237.6" transform="rotate(-90 433.1 237.6)">F9</text>
<text x="435.6" y="237.6" transform="rotate(-90 435.6 237.6)">F6</text>
<text x="438.1" y="237.6" transform="rotate(-90 438.1 237.6)">F5</text>
<text x="440.7" y="237.6" transform="rotate(-90 440.7 237.6)">F4</text>
<text x="443.2" y="237.6" transform="rotate(-90 443.2 237.6)">F3</text>
<text x="445.8" y="237.6" transform="rotate(-90 445.8 237.6)">E9</text>
<text x="448.3" y="237.6" transform="rotate(-90 448.3 237.6)">E4</text>
<text x="450.8" y="237.6" transform="rotate(-90 450.8 237.6)">E3</text>
<text x="453.4" y="237.6" transform="rotate(-90 453.4 237.6)">D9</text>
<text x="455.9" y="237.6" transform="rotate(-90 455.9 237.6)">D5</text>
<text x="458.5" y="237.6" transform="rotate(-90 458.5 237.6)">D4</text>
<text x="461" y="237.6" transform="rotate(-90 461 237.6)">D3</text>
<text x="463.5" y="237.6" transform="rotate(-90 463.5 237.6)">D2</text>
<text x="466.1" y="237.6" transform="rotate(-90 466.1 237.6)">C9</text>
<text x="468.6" y="237.6" transform="rotate(-90 468.6 237.6)">C8</text>
<text x="471.2" y="237.6" transform="rotate(-90 471.2 237.6)">C7</text>
<text x="473.7" y="237.6" transform="rotate(-90 473.7 237.6)">C6</text>
<text x="476.2" y="237.6" transform="rotate(-90 476.2 237.6)">C4</text>
<text x="488.9" y="237.6" transform="rotate(-90 488.9 237.6)">C1</text>
<text x="491.5" y="237.6" transform="rotate(-90 491.5 237.6)">B1</text>
<text x="494" y="237.6" transform="rotate(-90 494 237.6)">A1</text>
<text x="434.4" y="244.7" transform="rotate(-90 434.4 244.7)">GND</text>
<text x="436.9" y="244.7" transform="rotate(-90 436.9 244.7)">GND</text>
<text x="439.5" y="244.7" transform="rotate(-90 439.5 244.7)">GND</text>
<text x="442" y="244.7" transform="rotate(-90 442 244.7)">GND</text>
<text x="444.6" y="244.7" transform="rotate(-90 444.6 244.7)">GND</text>
<text x="447.1" y="244.7" transform="rotate(-90 447.1 244.7)">GND</text>
<text x="449.6" y="244.7" transform="rotate(-90 449.6 244.7)">GND</text>
<text x="452.2" y="244.7" transform="rotate(-90 452.2 244.7)">GND</text>
<text x="454.7" y="244.7" transform="rotate(-90 454.7 244.7)">GND</text>
<text x="457.3" y="244.7" transform="rotate(-90 457.3 244.7)">GND</text>
<text x="459.8" y="244.7" transform="rotate(-90 459.8 244.7)">GND</text>
<text x="462.3" y="244.7" transform="rotate(-90 462.3 244.7)">GND</text>
<text x="464.9" y="244.7" transform="rotate(-90 464.9 244.7)">GND</text>
<text x="467.4" y="244.7" transform="rotate(-90 467.4 244.7)">GND</text>
<text x="470" y="244.7" transform="rotate(-90 470 244.7)">GND</text>
<text x="472.5" y="244.7" transform="rotate(-90 472.5 244.7)">GND</text>
<text x="475" y="244.7" transform="rotate(-90 475 244.7)">GND</text>
<text x="477.6" y="244.7" transform="rotate(-90 477.6 244.7)">GND</text>
<text x="376" y="248.5" transform="rotate(-90 376 248.5)">LNA_5N</text>
<text x="378.5" y="248.3" transform="rotate(-90 378.5 248.3)">LNA_5P</text>
<text x="381.1" y="248.3" transform="rotate(-90 381.1 248.3)">LNA_4P</text>
<text x="383.6" y="248.5" transform="rotate(-90 383.6 248.5)">LNA_4N</text>
<text x="386.1" y="248.5" transform="rotate(-90 386.1 248.5)">LNA_3N</text>
<text x="388.7" y="248.3" transform="rotate(-90 388.7 248.3)">LNA_3P</text>
<text x="391.2" y="248.3" transform="rotate(-90 391.2 248.3)">LNA_2P</text>
<text x="393.8" y="248.5" transform="rotate(-90 393.8 248.5)">LNA_2N</text>
<text x="396.3" y="248.3" transform="rotate(-90 396.3 248.3)">LNA_1P</text>
<text x="398.8" y="248.5" transform="rotate(-90 398.8 248.5)">LNA_1N</text>
<text x="490.3" y="250.7" transform="rotate(-90 490.3 250.7)">TXO_GND</text>
<text x="492.8" y="248.5" transform="rotate(-90 492.8 248.5)">TX_HB1</text>
<text x="495.4" y="248.5" transform="rotate(-90 495.4 248.5)">TX_HB2</text>
<text x="358.4" y="264">L1</text>
<text x="518.9" y="264">A2</text>
<text x="358.1" y="266.5">K2</text>
<text x="363.2" y="265.3">LNA_D1P</text>
<text x="363.2" y="267.9">LNA_D1N</text>
<text x="507.9" y="265.3">TX_HB3</text>
<text x="508.4" y="267.9">TX_LB1</text>
<text x="518.9" y="269.1">B3</text>
<text x="518.9" y="266.5">B2</text>
<text x="550.4" y="267">W_PA_LB_IN</text>
<text x="358.1" y="274.1">K3</text>
<text x="363.2" y="275.5">LNA_D2N</text>
<text x="505.8" y="272.9">TXO_GND</text>
<text x="508.4" y="270.4">TX_LB2</text>
<text x="518.9" y="271.6">C3</text>
<text x="550.7" y="270.5">GGE_PA_LB_IN</text>
<text x="358.4" y="276.7">L3</text>
<text x="363.2" y="278">LNA_D2P</text>
<text x="591.3" y="279.3">C1129</text>
<text x="358.1" y="286.8">K4</text>
<text x="358.4" y="284.3">L4</text>
<text x="363.2" y="285.6">LNA_D3P</text>
<text x="518.9" y="286.8">B4</text>
<text x="533.5" y="285.6">R1130</text>
<text x="544.9" y="285.5">2K</text>
<text x="578.3" y="282.4">0402</text>
<text x="591.4" y="286.7">0.47uF</text>
<text x="363.2" y="288.2">LNA_D3N</text>
<text x="509.3" y="293.3">TMEAS</text>
<text x="509.4" y="290.7">VTXHF</text>
<text x="510.9" y="288.2">RCAL</text>
<text x="518.9" y="291.9">A5</text>
<text x="518.9" y="289.4">A4</text>
<text x="614.2" y="289.9">VRF18-1</text>
<text x="296.6" y="295">VRF18-1</text>
<text x="340.2" y="296.7" transform="rotate(-90 340.2 296.7)">C1101</text>
<text x="347.6" y="296.6" transform="rotate(-90 347.6 296.6)">0.47uF</text>
<text x="358.1" y="294.5">K5</text>
<text x="363.2" y="295.8">VRXHF</text>
<text x="506" y="298.3">DET_GND</text>
<text x="512.3" y="295.8">DET</text>
<text x="518.9" y="294.5">B5</text>
<text x="518.9" y="299.5">B6</text>
<text x="518.9" y="297">C5</text>
<text x="554" y="295">PDET</text>
<text x="638.2" y="297.9" transform="rotate(-90 638.2 297.9)">0R</text>
<text x="311.5" y="305.1">RX_QN</text>
<text x="358.1" y="304.6">K6</text>
<text x="363.2" y="306">RX_BBQN</text>
<text x="500.3" y="303.4">TXBPI1(DCOC)</text>
<text x="506.2" y="300.9">V28(ESD)</text>
<text x="518.9" y="302.1">D6</text>
<text x="554.9" y="303.7">DCOC_FLAG</text>
<text x="614.1" y="301">VTCXO28-1</text>
<text x="311.8" y="307.7">RX_QP</text>
<text x="343.3" y="309.7" transform="rotate(-90 343.3 309.7)">0402</text>
<text x="358.4" y="307.2">L6</text>
<text x="363.2" y="308.5">RX_BBQP</text>
<text x="431.8" y="311.9">MT6167</text>
<text x="432.6" y="307.7">U1101</text>
<text x="578.3" y="309.3">0402</text>
<text x="591.3" y="306.2">C1126</text>
<text x="638.3" y="309.4" transform="rotate(-90 638.3 309.4)">R1127</text>
<text x="119.5" y="317.8">VTCXO_1_PMU</text>
<text x="164.4" y="316">R1136</text>
<text x="175.9" y="315.9">0R</text>
<text x="211.3" y="317.8">VTCXO28-1</text>
<text x="312.4" y="312.7">RX_IN</text>
<text x="312.6" y="315.3">RX_IP</text>
<text x="358.1" y="312.2">K7</text>
<text x="358.4" y="314.8">L8</text>
<text x="363.2" y="313.6">RX_BBIN</text>
<text x="363.2" y="316.1">RX_BBIP</text>
<text x="506" y="316.1">TX_BBQN</text>
<text x="506.3" y="313.6">TX_BBQP</text>
<text x="518.9" y="312.2">A7</text>
<text x="518.9" y="314.8">B7</text>
<text x="518.9" y="317.3">A8</text>
<text x="561.8" y="312.7">TX_QP</text>
<text x="561.8" y="315.3">TX_QN</text>
<text x="561.8" y="317.8">TX_IP</text>
<text x="591.4" y="313.6">0.47uF</text>
<text x="643.2" y="313.6">NTC_0402_100K_1%</text>
<text x="506.9" y="321.2">TX_BBIN</text>
<text x="507.1" y="318.7">TX_BBIP</text>
<text x="511.3" y="323.7">VLF2</text>
<text x="518.9" y="322.4">B9</text>
<text x="518.9" y="319.9">B8</text>
<text x="561.8" y="320.4">TX_IN</text>
<text x="613.7" y="322.9">VRF18-1</text>
<text x="124.9" y="326.2">VRF18_PMU</text>
<text x="164.9" y="324.4">R1137</text>
<text x="176.4" y="324.3">0R</text>
<text x="212.1" y="326.5">VRF18-1</text>
<text x="358.1" y="327.5">K8</text>
<text x="363.2" y="328.8">TST1</text>
<text x="638.3" y="325.4" transform="rotate(-90 638.3 325.4)">R1128</text>
<text x="125.4" y="333.1">VIO18_PMU</text>
<text x="164.7" y="331.3">R1138</text>
<text x="176.1" y="331.2">0R</text>
<text x="211.8" y="333.1">VIO18</text>
<text x="358.1" y="335.1">K9</text>
<text x="501.7" y="331.4">DCXO_32KEN</text>
<text x="504.7" y="333.9">DCXO_32K</text>
<text x="518.9" y="330">A10</text>
<text x="518.9" y="332.6">A11</text>
<text x="578.3" y="333.7">0402</text>
<text x="591.3" y="330.6">C1121</text>
<text x="356.7" y="337.6">K10</text>
<text x="363.2" y="336.4">RXD_BBIN</text>
<text x="363.2" y="339">RXD_BBIP</text>
<text x="591.4" y="338">0.47uF</text>
<text x="357" y="345.3">L11</text>
<text x="357" y="347.8">L10</text>
<text x="363.2" y="346.6">RXD_BBQP</text>
<text x="511.7" y="344.1">GND</text>
<text x="511.7" y="346.6">GND</text>
<text x="518.9" y="342.7">G3</text>
<text x="518.9" y="345.3">G4</text>
<text x="518.9" y="347.8">G5</text>
<text x="363.2" y="349.1">RXD_BBQN</text>
<text x="511.7" y="349.1">GND</text>
<text x="511.7" y="351.7">GND</text>
<text x="518.9" y="352.9">G9</text>
<text x="518.9" y="350.3">G6</text>
<text x="608.5" y="352.3" transform="rotate(-90 608.5 352.3)">0R</text>
<text x="257.2" y="356.2">VIO18_LC</text>
<text x="511.7" y="354.2">GND</text>
<text x="511.7" y="356.8">GND</text>
<text x="511.7" y="359.3">GND</text>
<text x="518.9" y="355.4">H3</text>
<text x="518.9" y="358">H4</text>
<text x="261" y="363.5">VIO18</text>
<text x="291.4" y="361.8">R1107</text>
<text x="302.9" y="361.7">0R</text>
<text x="356.7" y="363">K11</text>
<text x="363.2" y="364.4">VIO18</text>
<text x="511.7" y="364.4">GND</text>
<text x="511.7" y="361.8">GND</text>
<text x="518.9" y="363">H9</text>
<text x="518.9" y="360.5">H5</text>
<text x="608.6" y="363.7" transform="rotate(-90 608.6 363.7)">R1119</text>
<text x="316.7" y="369.5">C1106</text>
<text x="303.7" y="372.6">0402</text>
<text x="316.8" y="376.8">1uF6.3V</text>
<text x="396.3" y="390.7" transform="rotate(-90 396.3 390.7)">VXODIG</text>
<text x="398.8" y="390.7" transform="rotate(-90 398.8 390.7)">CLK_SEL</text>
<text x="401.4" y="390.7" transform="rotate(-90 401.4 390.7)">VTCXO28</text>
<text x="403.9" y="390.7" transform="rotate(-90 403.9 390.7)">XMODE</text>
<text x="406.5" y="390.7" transform="rotate(-90 406.5 390.7)">XTAL1/REFIN</text>
<text x="409" y="390.7" transform="rotate(-90 409 390.7)">XTAL2/VAFCOUT</text>
<text x="411.5" y="390.7" transform="rotate(-90 411.5 390.7)">CLK3</text>
<text x="414.1" y="390.7" transform="rotate(-90 414.1 390.7)">CLK2</text>
<text x="416.6" y="390.7" transform="rotate(-90 416.6 390.7)">CLK4</text>
<text x="419.2" y="390.7" transform="rotate(-90 419.2 390.7)">CLK1</text>
<text x="428" y="396" transform="rotate(-90 428 396)">H8</text>
<text x="429.3" y="390.7" transform="rotate(-90 429.3 390.7)">BSI_DATA2</text>
<text x="430.5" y="396" transform="rotate(-90 430.5 396)">G8</text>
<text x="431.9" y="390.7" transform="rotate(-90 431.9 390.7)">BSI_DATA1</text>
<text x="433.1" y="395.6" transform="rotate(-90 433.1 395.6)">F8</text>
<text x="434.4" y="390.7" transform="rotate(-90 434.4 390.7)">BSI_DATA0</text>
<text x="435.6" y="395.7" transform="rotate(-90 435.6 395.7)">E8</text>
<text x="436.9" y="390.7" transform="rotate(-90 436.9 390.7)">BSI_CK</text>
<text x="438.1" y="396" transform="rotate(-90 438.1 396)">D8</text>
<text x="439.5" y="390.7" transform="rotate(-90 439.5 390.7)">BSI_EN</text>
<text x="452.2" y="390.7" transform="rotate(-90 452.2 390.7)">VLF1</text>
<text x="462.3" y="390.7" transform="rotate(-90 462.3 390.7)">TST2</text>
<text x="464.9" y="390.7" transform="rotate(-90 464.9 390.7)">ENBB</text>
<text x="476.2" y="395.3" transform="rotate(-90 476.2 395.3)">J9</text>
<text x="477.6" y="390.7" transform="rotate(-90 477.6 390.7)">GND</text>
<text x="478.8" y="395.3" transform="rotate(-90 478.8 395.3)">J8</text>
<text x="480.1" y="390.7" transform="rotate(-90 480.1 390.7)">GND</text>
<text x="481.3" y="395.3" transform="rotate(-90 481.3 395.3)">J7</text>
<text x="482.7" y="390.7" transform="rotate(-90 482.7 390.7)">GND</text>
<text x="483.9" y="395.3" transform="rotate(-90 483.9 395.3)">J6</text>
<text x="485.2" y="390.7" transform="rotate(-90 485.2 390.7)">GND</text>
<text x="486.4" y="395.3" transform="rotate(-90 486.4 395.3)">J5</text>
<text x="487.7" y="390.7" transform="rotate(-90 487.7 390.7)">GND</text>
<text x="488.9" y="395.3" transform="rotate(-90 488.9 395.3)">J4</text>
<text x="490.3" y="390.7" transform="rotate(-90 490.3 390.7)">GND</text>
<text x="491.5" y="395.3" transform="rotate(-90 491.5 395.3)">J3</text>
<text x="492.8" y="390.7" transform="rotate(-90 492.8 390.7)">GND</text>
<text x="212" y="398.3">VIO18_LC</text>
<text x="242.4" y="396.6">R1108</text>
<text x="253.8" y="396.4">0R</text>
<text x="395" y="396.7" transform="rotate(-90 395 396.7)">J10</text>
<text x="397.5" y="396.7" transform="rotate(-90 397.5 396.7)">J11</text>
<text x="400" y="397.4" transform="rotate(-90 400 397.4)">H11</text>
<text x="402.6" y="397.4" transform="rotate(-90 402.6 397.4)">H10</text>
<text x="405.1" y="397.4" transform="rotate(-90 405.1 397.4)">G10</text>
<text x="407.7" y="396.9" transform="rotate(-90 407.7 396.9)">F11</text>
<text x="410.2" y="396.9" transform="rotate(-90 410.2 396.9)">F10</text>
<text x="412.7" y="397.1" transform="rotate(-90 412.7 397.1)">E10</text>
<text x="415.3" y="397.4" transform="rotate(-90 415.3 397.4)">D10</text>
<text x="417.8" y="397.4" transform="rotate(-90 417.8 397.4)">D11</text>
<text x="450.8" y="397.2" transform="rotate(-90 450.8 397.2)">C10</text>
<text x="461" y="397.2" transform="rotate(-90 461 397.2)">B11</text>
<text x="463.5" y="397.2" transform="rotate(-90 463.5 397.2)">B10</text>
<text x="340.5" y="403.7">SRCLKENA</text>
<text x="306.4" y="410.8">VTCXO28-1</text>
<text x="338.2" y="409">R1111</text>
<text x="349.6" y="408.9">0R</text>
<text x="350.5" y="418.5">0402</text>
<text x="363.5" y="415.5">C1110</text>
<text x="498.3" y="419.4">SRCVOLTEN</text>
<text x="363.6" y="422.8">0.47uF</text>
<text x="391.5" y="425">U1102</text>
<text x="498.3" y="425">VRF18-1</text>
<text x="471.2" y="429.7">C1117</text>
<text x="274" y="436.2">VIO18_LC</text>
<text x="317.3" y="434.4">R1112</text>
<text x="328.8" y="434.3">0R</text>
<text x="385.7" y="433.6">1</text>
<text x="402.8" y="433.6">3</text>
<text x="458.2" y="432.8">0402</text>
<text x="471.3" y="437">0.47uF</text>
<text x="391.4" y="439.6" transform="rotate(-90 391.4 439.6)">GND</text>
<text x="391.9" y="443.4" transform="rotate(-90 391.9 443.4)">4</text>
<text x="397" y="443.4" transform="rotate(-90 397 443.4)">2</text>
<text x="400.1" y="439.7" transform="rotate(-90 400.1 439.7)">GND</text>
<text x="399.1" y="444.5">26M_MT6253_3.2X2.5</text>
<text x="502.9" y="446.6">BSI1A_CS0</text>
<text x="502.9" y="449.1">BSI1A_CLK</text>
<text x="502.9" y="451.7">BSI1A_DATA0</text>
<text x="502.9" y="454.2">BSI1A_DATA1</text>
<text x="452" y="462" transform="rotate(-90 452 462)">1000pF</text>
<text x="502.9" y="456.8">BSI1A_DATA2</text>
<text x="502.4" y="463.6">CLK1_BB</text>
<text x="502.5" y="470.5">CLK4_AUDIO</text>
<text x="444.3" y="475.6" transform="rotate(-90 444.3 475.6)">R1114R1115R1116</text>
<text x="447.7" y="475.1" transform="rotate(-90 447.7 475.1)">0402</text>
<text x="451.7" y="475.5" transform="rotate(-90 451.7 475.5)">1000pF1000pF</text>
<text x="501.9" y="477.1">CLK3_WCN</text>
<text x="447.4" y="481.5" transform="rotate(-90 447.4 481.5)">0402</text>
<text x="447.4" y="488.6" transform="rotate(-90 447.4 488.6)">0402</text>
</g>
</svg>
